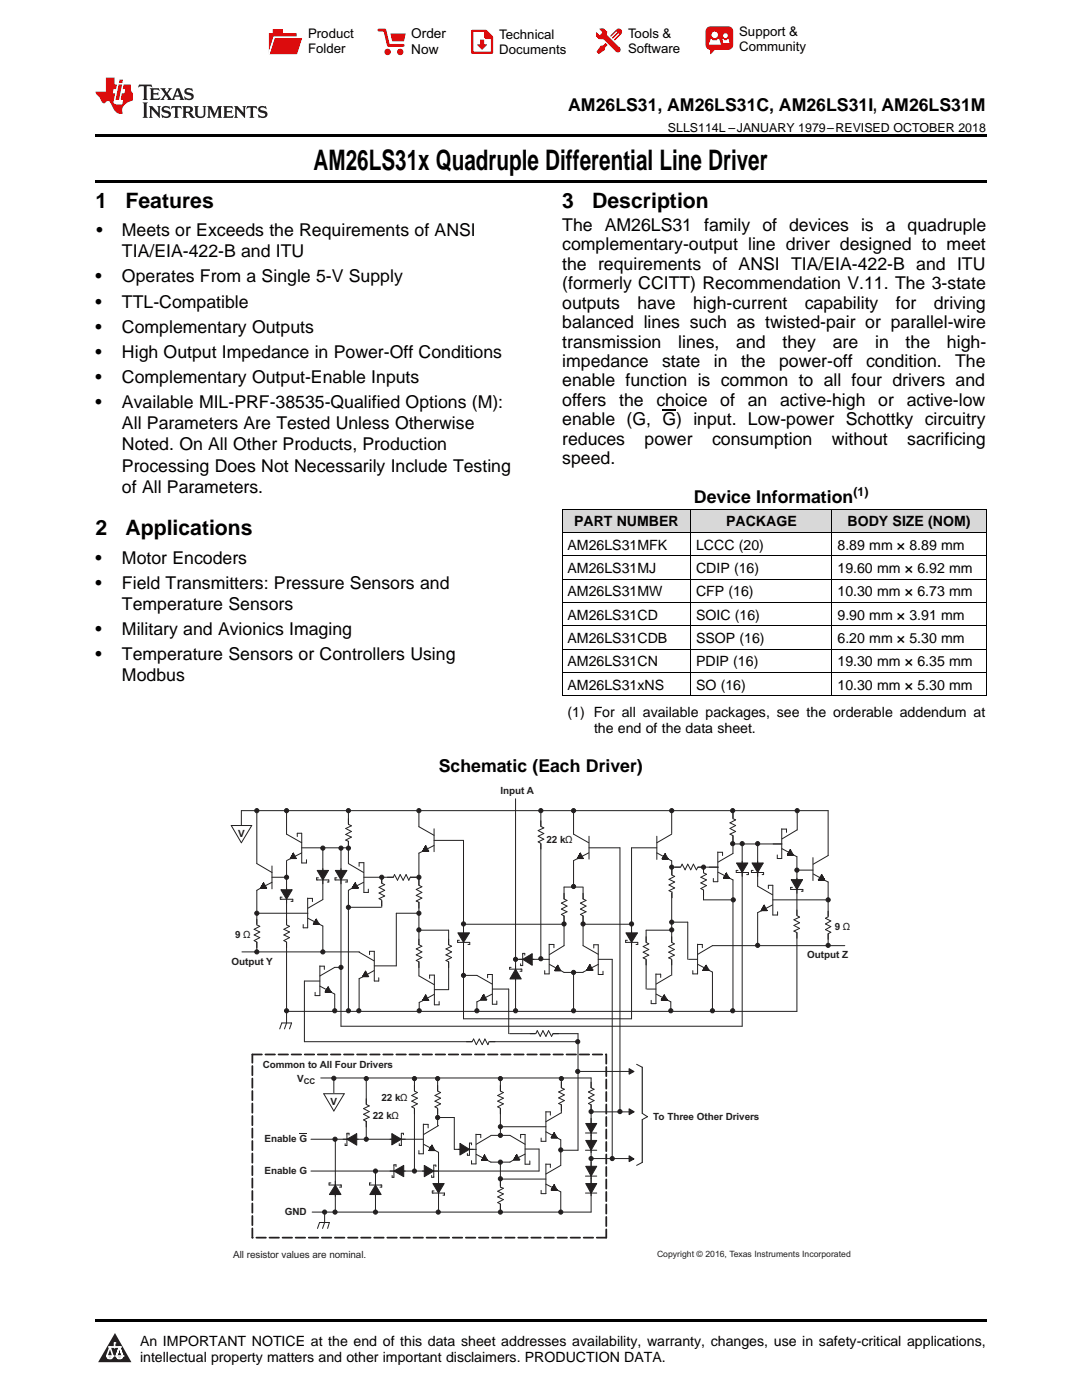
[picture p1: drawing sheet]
<svg xmlns="http://www.w3.org/2000/svg" width="216mm" height="279mm" viewBox="0 0 216 279" stroke-linecap="round" stroke-linejoin="round" font-family="sans-serif">
<g fill="#d8d8d8">
<path d="M112.2 101.6h25.6v4.7h-25.6z"/>
<path d="M137.8 101.6h28.3v4.7h-28.3z"/>
<path d="M166.1 101.6h30.7v4.7h-30.7z"/>
</g>
<path d="M22.9 266l3.3 5.9h-6.6z" fill="#231f20"/>
<path d="M21.3 270.6h1.2l-.3 .5h-.3a.53 .53 0 0 1-.6-.5z" fill-rule="evenodd" fill="#fff"/>
<path d="M21.3 270.6h1.2l-.3 .5h-.3a.53 .53 0 0 1-.6-.5z" fill="none" stroke="#231f20" stroke-width=".33"/>
<path d="M21.3 270.6l1.2 .1-.3 .4h-.5z" fill="none" stroke="#fff" stroke-width=".33"/>
<path d="M22.9 268.9h.1" fill="none" stroke="#fff" stroke-width=".33"/>
<path d="M22.9 268v.9z" fill="#fff"/>
<path d="M22.9 268v.9z" fill="none" stroke="#fff" stroke-width=".33"/>
<circle cx="22.9" cy="268" r=".16" fill="#fff"/>
<path d="M21.8 268.8h.1" fill="none" stroke="#fff" stroke-width=".33"/>
<path d="M21.8 268.8h2.2z" fill="#fff"/>
<path d="M21.8 268.8h2.2z" fill="none" stroke="#fff" stroke-width=".33"/>
<circle cx="24" cy="268.8" r=".16" fill="#fff"/>
<path d="M23.2 270.6h.1" fill="none" stroke="#fff" stroke-width=".33"/>
<path d="M23.8 268.8l-.6 1.8z" fill="#fff"/>
<path d="M23.8 268.8l-.6 1.8z" fill="none" stroke="#fff" stroke-width=".33"/>
<path d="M23.8 268.8l.7 1.8z" fill="#fff"/>
<path d="M23.8 268.8l.7 1.8z" fill="none" stroke="#fff" stroke-width=".33"/>
<path d="M24.4 270.6h.1" fill="none" stroke="#fff" stroke-width=".33"/>
<circle cx="21.3" cy="270.6" r=".16" fill="#fff"/>
<path d="M22 268.8l-.7 1.8z" fill="#fff"/>
<path d="M22 268.8l-.7 1.8z" fill="none" stroke="#fff" stroke-width=".33"/>
<path d="M22 268.8l.5 1.8z" fill="#fff"/>
<path d="M22 268.8l.5 1.8z" fill="none" stroke="#fff" stroke-width=".33"/>
<circle cx="22.5" cy="270.6" r=".16" fill="#fff"/>
<path d="M23.3 270.6h1.2a.63 .63 0 0 1-.6 .5 .63 .63 0 0 1-.6-.5z" fill-rule="evenodd" fill="#fff"/>
<path d="M23.3 270.6h1.2a.63 .63 0 0 1-.6 .5 .63 .63 0 0 1-.6-.5z" fill="none" stroke="#231f20" stroke-width=".33"/>
<path d="M23.3 270.6h1.2l-.4 .5h-.5z" fill="none" stroke="#fff" stroke-width=".33"/>
<path d="M23.2 270.6h.1" fill="none" stroke="#fff" stroke-width=".33"/>
<circle cx="24.5" cy="270.6" r=".16" fill="#fff"/>
<path d="M19 263.2h177.8v.5h-177.8z" fill="#000"/>
<path d="M51.2 172.3l3.1 1.8M54.3 176.1l-3.1 1.6M54.3 175.1h2.9M54.3 172.8v4.6M89.5 185.6v11.9" fill="none" stroke="#231f20" stroke-width=".2"/>
<path d="M52.6 176.2l-.6 1h1.2h-1.2l.6-1 .6 1h-1.2z" fill-rule="evenodd" fill="#231f20"/>
<path d="M52.6 176.2l-.6 1h1.2h-1.2l.6-1 .6 1h-1.2zM69.5 172.3l3 1.8M72.5 176.1l-3 1.6M72.6 175.1h11M72.6 172.2v5.9" fill="none" stroke="#231f20" stroke-width=".2"/>
<path d="M70.9 176.2l-.6 1h1.2h-1.2l.6-1 .6 1h-1.2z" fill-rule="evenodd" fill="#231f20"/>
<path d="M51.2 161.8v10.5M57.2 166.5l3 1.7M60.2 170.2l-3 1.6M60.2 169.2h9.3M60.2 166.3v5.9M70.9 176.2l-.6 1h1.2h-1.2l.6-1 .6 1h-1.2zM72.6 172.2h-.9v.7M73.5 177.4v.7h-.9" fill="none" stroke="#231f20" stroke-width=".2"/>
<path d="M58.5 170.3l-.5 1h1.1h-1.1l.5-1 .6 1h-1.1z" fill-rule="evenodd" fill="#231f20"/>
<path d="M57.2 171.9v32.3M58.5 170.3l-.5 1h1.1h-1.1l.5-1 .6 1h-1.1zM60.2 166.3h-.9v.6M61.2 171.6v.6h-1" fill="none" stroke="#231f20" stroke-width=".2"/>
<circle cx="57.2" cy="175.1" r=".42" fill="#231f20"/>
<g fill="none" stroke="#231f20" stroke-width=".2">
<path d="M56.3 179.1h-.4v.4h2.5v.4h-.3M57.2 177.2v3"/>
<circle cx="57.2" cy="175.1" r=".42"/>
</g>
<path d="M56.1 177.6h2.2l-1.1 1.9z" fill="#231f20"/>
<path d="M51.2 177.7v12.2M56.1 177.6h2.2l-1.1 1.9zM64.4 179.5l-2.9 1.7M51.2 182.3h10.3" fill="none" stroke="#231f20" stroke-width=".2"/>
<path d="M63.1 183.4l-.6 1.1h1.2h-1.2l.6-1.1 .6 1.1h-1.2z" fill-rule="evenodd" fill="#231f20"/>
<path d="M61.4 179.3h.9v.6M61.4 179.2v6h-.9v-.7M64.4 169.3v10.2M61.5 183.3l2.9 1.5M63.1 183.4l-.6 1.1h1.2h-1.2l.6-1.1 .6 1.1h-1.2z" fill="none" stroke="#231f20" stroke-width=".2"/>
<circle cx="64.4" cy="169.3" r=".42" fill="#231f20"/>
<g fill="none" stroke="#231f20" stroke-width=".2">
<path d="M63.5 175.2h-.3v.4h2.4v.4h-.3M64.4 173.4v3"/>
<circle cx="64.4" cy="169.3" r=".42"/>
</g>
<path d="M63.3 173.7h2.2l-1.1 1.9z" fill="#231f20"/>
<path d="M63.3 173.7h2.2l-1.1 1.9zM68 169.2v35.6" fill="none" stroke="#231f20" stroke-width=".2"/>
<circle cx="68" cy="169.3" r=".42" fill="#231f20"/>
<g fill="none" stroke="#231f20" stroke-width=".2">
<path d="M67.2 175.2h-.3v.4h2.4v.4h-.4M68 173.4v3"/>
<circle cx="68" cy="169.3" r=".42"/>
</g>
<path d="M66.9 173.7h2.3l-1.2 1.9z" fill="#231f20"/>
<path d="M66.9 173.7h2.3l-1.2 1.9z" fill="none" stroke="#231f20" stroke-width=".2"/>
<circle cx="51.2" cy="182.3" r=".42" fill="#231f20"/>
<g fill="none" stroke="#231f20" stroke-width=".2">
<path d="M48.3 190h23.4"/>
<circle cx="51.2" cy="182.3" r=".42"/>
</g>
<circle cx="51.2" cy="190" r=".42" fill="#231f20"/>
<g fill="none" stroke="#231f20" stroke-width=".2">
<path d="M64.4 184.8v5.2"/>
<circle cx="51.2" cy="190" r=".42"/>
</g>
<circle cx="64.4" cy="190" r=".42" fill="#231f20"/>
<g fill="none" stroke="#231f20" stroke-width=".2">
<path d="M48.2 161.8h117M69.5 161.8v10.5"/>
<circle cx="64.4" cy="190" r=".42"/>
</g>
<path d="M69 164.5h1.1v3.4h-1.1z" fill-rule="evenodd" fill="#fff"/>
<path d="M69.5 163.4v1.1l.6 .3-1.1 .5 1.1 .6-1.1 .6 1.1 .6-1.1 .6 .5 .2v1.2" fill="none" stroke="#231f20" stroke-width=".2"/>
<path d="M56.6 184.6h1.2v3.4h-1.2z" fill-rule="evenodd" fill="#fff"/>
<path d="M57.2 183.4v1.2l.6 .3-1.2 .6 1.2 .5-1.2 .6 1.2 .5-1.2 .6 .6 .3v1.1" fill="none" stroke="#231f20" stroke-width=".2"/>
<path d="M50.7 184.6h1.1v3.4h-1.1z" fill-rule="evenodd" fill="#fff"/>
<path d="M51.2 183.4v1.2l.6 .3-1.1 .6 1.1 .5-1.1 .6 1.1 .5-1.1 .6 .5 .3v1.1" fill="none" stroke="#231f20" stroke-width=".2"/>
<circle cx="69.5" cy="161.8" r=".42" fill="#231f20"/>
<g fill="none" stroke="#231f20" stroke-width=".2">
<path d="M57.2 161.8v4.7"/>
<circle cx="69.5" cy="161.8" r=".42"/>
</g>
<circle cx="57.2" cy="161.8" r=".42" fill="#231f20"/>
<circle cx="57.2" cy="161.8" r=".42" fill="none" stroke="#231f20" stroke-width=".2"/>
<circle cx="51.2" cy="161.8" r=".42" fill="#231f20"/>
<g fill="none" stroke="#231f20" stroke-width=".2">
<path d="M69.5 177.7v24.1M76.2 175.1v6M69.5 181.1h6.5"/>
<circle cx="51.2" cy="161.8" r=".42"/>
</g>
<path d="M75.6 176.2h1.2v3.4h-1.2z" fill-rule="evenodd" fill="#fff"/>
<path d="M76.2 175.1v1.2l.6 .3-1.2 .5 1.2 .6-1.2 .5 1.2 .6-1.2 .5 .6 .3v1.2" fill="none" stroke="#231f20" stroke-width=".2"/>
<circle cx="76.2" cy="175.1" r=".42" fill="#231f20"/>
<g fill="none" stroke="#231f20" stroke-width=".2">
<path d="M83.6 165l3 1.7M86.6 168.7l-3 1.6M86.6 167.7h5.9M86.6 165.4v4.6"/>
<circle cx="76.2" cy="175.1" r=".42"/>
</g>
<path d="M85 168.8l-.6 1.1h1.1h-1.1l.6-1.1 .5 1.1h-1.1z" fill-rule="evenodd" fill="#231f20"/>
<path d="M85 168.8l-.6 1.1h1.1h-1.1l.6-1.1 .5 1.1h-1.1z" fill="none" stroke="#231f20" stroke-width=".2"/>
<circle cx="69.5" cy="169.3" r=".42" fill="#231f20"/>
<circle cx="69.5" cy="169.3" r=".42" fill="none" stroke="#231f20" stroke-width=".2"/>
<path d="M78.5 174.5h3.4v1.2h-3.4z" fill-rule="evenodd" fill="#fff"/>
<path d="M77.3 175.1h1.2l.2-.6 .6 1.2 .5-1.2 .6 1.2 .6-1.2 .6 1.2 .3-.6h1.1" fill="none" stroke="#231f20" stroke-width=".2"/>
<circle cx="69.5" cy="181.1" r=".42" fill="#231f20"/>
<g fill="none" stroke="#231f20" stroke-width=".2">
<path d="M83.6 170.3v24.5"/>
<circle cx="69.5" cy="181.1" r=".42"/>
</g>
<circle cx="83.6" cy="175.1" r=".42" fill="#231f20"/>
<g fill="none" stroke="#231f20" stroke-width=".2">
<path d="M83.6 161.9v3.1"/>
<circle cx="83.6" cy="175.1" r=".42"/>
</g>
<circle cx="83.6" cy="161.8" r=".42" fill="#231f20"/>
<circle cx="83.6" cy="161.8" r=".42" fill="none" stroke="#231f20" stroke-width=".2"/>
<path d="M83.1 176.7h1.1v3.4h-1.1z" fill-rule="evenodd" fill="#fff"/>
<path d="M83.6 175.6v1.1l.6 .3-1.1 .5 1.1 .6-1.1 .6 1.1 .5-1.1 .6 .5 .3v1.1M71.7 190l2.9 1.8M74.6 193.7l-2.9 1.6M74.7 192.8h4.4M74.7 189.9v5.9" fill="none" stroke="#231f20" stroke-width=".2"/>
<path d="M73 193.8l-.6 1.1h1.2h-1.2l.6-1.1 .6 1.1h-1.2z" fill-rule="evenodd" fill="#231f20"/>
<path d="M73 193.8l-.6 1.1h1.2h-1.2l.6-1.1 .6 1.1h-1.2zM74.7 189.9h-1v.6M75.6 195.1v.7h-.9M83.6 182.3h-4.5v10.5" fill="none" stroke="#231f20" stroke-width=".2"/>
<circle cx="83.6" cy="182.3" r=".42" fill="#231f20"/>
<g fill="none" stroke="#231f20" stroke-width=".2">
<path d="M60.7 195.8h3.1M66.8 193.1l-3 1.7M71.7 195.3v6.5"/>
<circle cx="83.6" cy="182.3" r=".42"/>
</g>
<path d="M65.5 197l-.6 1h1.2h-1.2l.6-1 .6 1h-1.2z" fill-rule="evenodd" fill="#231f20"/>
<path d="M63.8 196.8l3 1.6M63.8 192.8h.9v.7M63.8 192.8v5.9h-.9v-.7M65.5 197l-.6 1h1.2h-1.2l.6-1 .6 1h-1.2zM66.8 193.1h1.2" fill="none" stroke="#231f20" stroke-width=".2"/>
<circle cx="68" cy="193.1" r=".42" fill="#231f20"/>
<g fill="none" stroke="#231f20" stroke-width=".2">
<path d="M66.8 198.4v3.3M57.2 201.8h101.8"/>
<circle cx="68" cy="193.1" r=".42"/>
</g>
<circle cx="66.8" cy="201.7" r=".42" fill="#231f20"/>
<g fill="none" stroke="#231f20" stroke-width=".2">
<path d="M60.7 195.8v12.1"/>
<circle cx="66.8" cy="201.7" r=".42"/>
</g>
<circle cx="57.2" cy="201.7" r=".42" fill="#231f20"/>
<circle cx="57.2" cy="201.7" r=".42" fill="none" stroke="#231f20" stroke-width=".2"/>
<circle cx="69.5" cy="201.7" r=".42" fill="#231f20"/>
<circle cx="69.5" cy="201.7" r=".42" fill="none" stroke="#231f20" stroke-width=".2"/>
<circle cx="71.6" cy="201.7" r=".42" fill="#231f20"/>
<g fill="none" stroke="#231f20" stroke-width=".2">
<path d="M83.6 194.8l3 1.7M86.6 198.5l-3 1.6M86.7 197.5h2.8M86.7 194.6v5.9"/>
<circle cx="71.6" cy="201.7" r=".42"/>
</g>
<path d="M85 198.6l-.6 1h1.1h-1.1l.6-1 .5 1h-1.1z" fill-rule="evenodd" fill="#231f20"/>
<path d="M85 198.6l-.6 1h1.1h-1.1l.6-1 .5 1h-1.1zM86.7 194.6h-1v.7M87.6 199.9v.6h-.9M83.6 200.1v1.7" fill="none" stroke="#231f20" stroke-width=".2"/>
<circle cx="83.6" cy="201.7" r=".42" fill="#231f20"/>
<circle cx="83.6" cy="201.7" r=".42" fill="none" stroke="#231f20" stroke-width=".2"/>
<path d="M83.1 188.5h1.1v3.4h-1.1z" fill-rule="evenodd" fill="#fff"/>
<path d="M83.6 187.4v1.1l.6 .3-1.1 .6 1.1 .6-1.1 .6 1.1 .5-1.1 .6 .5 .2v1.2" fill="none" stroke="#231f20" stroke-width=".2"/>
<path d="M89 188.5h1.1v3.4h-1.1z" fill-rule="evenodd" fill="#fff"/>
<path d="M83.6 185.6h5.9M89.5 187.4v1.1l.6 .3-1.1 .6 1.1 .6-1.1 .6 1.1 .5-1.1 .6 .5 .2v1.2" fill="none" stroke="#231f20" stroke-width=".2"/>
<circle cx="83.6" cy="185.6" r=".42" fill="#231f20"/>
<g fill="none" stroke="#231f20" stroke-width=".2">
<path d="M92.5 167.7v35.6M91.7 187.7h-.4v.4h2.4v.4h-.3"/>
<circle cx="83.6" cy="185.6" r=".42"/>
</g>
<path d="M91.4 186.2h2.3l-1.2 1.9z" fill="#231f20"/>
<path d="M91.4 186.2h2.3l-1.2 1.9zM95.2 194.7l3 1.7M98.2 198.4l-3 1.5M98.2 197.4h3.3M98.2 194.5v5.9" fill="none" stroke="#231f20" stroke-width=".2"/>
<path d="M96.5 198.5l-.6 1h1.2h-1.2l.6-1 .6 1h-1.2z" fill-rule="evenodd" fill="#231f20"/>
<path d="M92.5 194.7h2.7M95.2 199.9v1.9M96.5 198.5l-.6 1h1.2h-1.2l.6-1 .6 1h-1.2zM98.2 194.5h-.9v.6M99.1 199.8v.6h-.9" fill="none" stroke="#231f20" stroke-width=".2"/>
<circle cx="102.9" cy="201.7" r=".42" fill="#231f20"/>
<g fill="none" stroke="#231f20" stroke-width=".2">
<path d="M101.5 197.4v8.9"/>
<circle cx="102.9" cy="201.7" r=".42"/>
</g>
<circle cx="92.5" cy="194.7" r=".42" fill="#231f20"/>
<g fill="none" stroke="#231f20" stroke-width=".2">
<path d="M68 204.8h80.1M92.5 203.3h33.5M101.7 206.3h13.6"/>
<circle cx="92.5" cy="194.7" r=".42"/>
</g>
<path d="M106.9 205.8h3.5v1.1h-3.5z" fill-rule="evenodd" fill="#fff"/>
<path d="M102.9 159.4v42.4M102 193.1h-.3v.3h2.4v.4h-.3M105.8 206.3h1.1l.3-.6 .6 1.1 .5-1.1 .6 1.1 .6-1.1 .6 1.1 .3-.5h1.1" fill="none" stroke="#231f20" stroke-width=".2"/>
<path d="M102.9 193.4l1.1 2h-2.3z" fill="#231f20"/>
<path d="M102.9 193.4l1.1 2h-2.3z" fill="none" stroke="#231f20" stroke-width=".2"/>
<circle cx="95.2" cy="201.7" r=".42" fill="#231f20"/>
<g fill="none" stroke="#231f20" stroke-width=".2">
<path d="M102.9 191.5h6.7M112.5 188.7l-2.9 1.8"/>
<circle cx="95.2" cy="201.7" r=".42"/>
</g>
<path d="M111.3 192.6l-.6 1.1h1.2h-1.2l.6-1.1 .6 1.1h-1.2z" fill-rule="evenodd" fill="#231f20"/>
<path d="M109.6 188.5h.9v.6M109.6 188.4v6h-.9v-.7M109.6 192.5l2.9 1.6M111.3 192.6l-.6 1.1h1.2h-1.2l.6-1.1 .6 1.1h-1.2z" fill="none" stroke="#231f20" stroke-width=".2"/>
<circle cx="102.9" cy="191.5" r=".42" fill="#231f20"/>
<g fill="none" stroke="#231f20" stroke-width=".2">
<path d="M103.5 191.5h3.1M104.7 190.6v-.3h-.4v2.4h-.4v-.4"/>
<circle cx="102.9" cy="191.5" r=".42"/>
</g>
<path d="M104.3 191.5l1.9-1.2v2.3z" fill="#231f20"/>
<path d="M107.9 161.8v29.7M104.3 191.5l1.9-1.2v2.3z" fill="none" stroke="#231f20" stroke-width=".2"/>
<circle cx="107.9" cy="191.3" r=".42" fill="#231f20"/>
<circle cx="107.9" cy="191.3" r=".42" fill="none" stroke="#231f20" stroke-width=".2"/>
<circle cx="107.9" cy="161.8" r=".42" fill="#231f20"/>
<circle cx="107.9" cy="161.8" r=".42" fill="none" stroke="#231f20" stroke-width=".2"/>
<path d="M107.4 164.9h1.1v3.4h-1.1z" fill-rule="evenodd" fill="#fff"/>
<path d="M107.9 163.8v1.1l.6 .3-1.1 .6 1.1 .6-1.1 .5 1.1 .6-1.1 .5 .5 .3v1.1M154.3 168.4h1.7M159 165.6l-3 1.8" fill="none" stroke="#231f20" stroke-width=".2"/>
<path d="M157.7 169.6l-.6 1h1.2h-1.2l.6-1 .6 1h-1.2z" fill-rule="evenodd" fill="#231f20"/>
<path d="M156 165.5h.9v.6M156 165.4v5.9h-.9v-.7M156 169.4l3 1.6M157.7 169.6l-.6 1h1.2h-1.2l.6-1 .6 1h-1.2zM116.3 188.7l3.1 1.7M119.4 192.5l-3.1 1.5M119.4 191.5h2.8M119.4 188.5v6" fill="none" stroke="#231f20" stroke-width=".2"/>
<path d="M117.7 192.5l-.6 1.1h1.2h-1.2l.6-1.1 .6 1.1h-1.2z" fill-rule="evenodd" fill="#231f20"/>
<path d="M112.5 177v11.7M116.3 177.1v11.6M112.5 194.1h3.8M114.4 194.1v7.7M117.7 192.5l-.6 1.1h1.2h-1.2l.6-1.1 .6 1.1h-1.2zM119.4 188.5h-.9v.7M120.3 193.8v.7h-.9" fill="none" stroke="#231f20" stroke-width=".2"/>
<circle cx="114.4" cy="201.7" r=".42" fill="#231f20"/>
<circle cx="114.4" cy="201.7" r=".42" fill="none" stroke="#231f20" stroke-width=".2"/>
<circle cx="114.4" cy="194.1" r=".42" fill="#231f20"/>
<g fill="none" stroke="#231f20" stroke-width=".2">
<path d="M122.2 191.5v39.7"/>
<circle cx="114.4" cy="194.1" r=".42"/>
</g>
<path d="M112 179.4h1.1v3.4h-1.1z" fill-rule="evenodd" fill="#fff"/>
<path d="M112.5 178.3v1.1l.6 .3-1.1 .5 1.1 .6-1.1 .6 1.1 .6-1.1 .5 .5 .3v1.1" fill="none" stroke="#231f20" stroke-width=".2"/>
<path d="M115.8 179.4h1.1v3.4h-1.1z" fill-rule="evenodd" fill="#fff"/>
<path d="M116.3 178.3v1.1l.6 .3-1.1 .5 1.1 .6-1.1 .6 1.1 .6-1.1 .5 .5 .3v1.1M92.5 184.5h20" fill="none" stroke="#231f20" stroke-width=".2"/>
<circle cx="92.5" cy="184.4" r=".42" fill="#231f20"/>
<g fill="none" stroke="#231f20" stroke-width=".2">
<path d="M116.3 184.5h9.7"/>
<circle cx="92.5" cy="184.4" r=".42"/>
</g>
<circle cx="112.5" cy="184.4" r=".42" fill="#231f20"/>
<circle cx="112.5" cy="184.4" r=".42" fill="none" stroke="#231f20" stroke-width=".2"/>
<circle cx="116.3" cy="184.4" r=".42" fill="#231f20"/>
<g fill="none" stroke="#231f20" stroke-width=".2">
<path d="M112.5 177h3.8M114.4 171.8v5.2"/>
<circle cx="116.3" cy="184.4" r=".42"/>
</g>
<circle cx="114.4" cy="176.9" r=".42" fill="#231f20"/>
<g fill="none" stroke="#231f20" stroke-width=".2">
<path d="M114.4 166.5l3.1 1.7M117.5 170.2l-3.1 1.6M117.5 169.2h6.2M117.5 166.9v4.6"/>
<circle cx="114.4" cy="176.9" r=".42"/>
</g>
<path d="M115.8 170.3l-.6 1h1.2h-1.2l.6-1 .6 1h-1.2z" fill-rule="evenodd" fill="#231f20"/>
<path d="M114.4 161.8v4.7M115.8 170.3l-.6 1h1.2h-1.2l.6-1 .6 1h-1.2z" fill="none" stroke="#231f20" stroke-width=".2"/>
<circle cx="114.4" cy="161.8" r=".42" fill="#231f20"/>
<g fill="none" stroke="#231f20" stroke-width=".2">
<path d="M123.7 169.2v52.2M126 169.2h5.1M131.1 166.9v4.6M134 166.5l-2.9 1.7"/>
<circle cx="114.4" cy="161.8" r=".42"/>
</g>
<path d="M132.7 170.4l-.6 1h1.2h-1.2l.6-1 .6 1h-1.2z" fill-rule="evenodd" fill="#231f20"/>
<path d="M126 169.2v34.1M131.1 170.2l2.9 1.6M132.7 170.4l-.6 1h1.2h-1.2l.6-1 .6 1h-1.2zM125.2 187.7h-.4v.4h2.5v.4h-.4" fill="none" stroke="#231f20" stroke-width=".2"/>
<path d="M124.9 186.2h2.3l-1.2 1.9z" fill="#231f20"/>
<path d="M124.9 186.2h2.3l-1.2 1.9z" fill="none" stroke="#231f20" stroke-width=".2"/>
<circle cx="126" cy="184.4" r=".42" fill="#231f20"/>
<g fill="none" stroke="#231f20" stroke-width=".2">
<path d="M134 171.8v22.9M134.1 173.1h9.2"/>
<circle cx="126" cy="184.4" r=".42"/>
</g>
<circle cx="134" cy="173.1" r=".42" fill="#231f20"/>
<circle cx="134" cy="173.1" r=".42" fill="none" stroke="#231f20" stroke-width=".2"/>
<path d="M135.8 172.5h3.5v1.2h-3.5z" fill-rule="evenodd" fill="#fff"/>
<path d="M134.7 173.1h1.1l.3-.6 .6 1.1 .5-1.1 .6 1.1 .6-1.1 .6 1.1 .3-.5h1.1" fill="none" stroke="#231f20" stroke-width=".2"/>
<path d="M133.5 174.6h1.2v3.4h-1.2z" fill-rule="evenodd" fill="#fff"/>
<path d="M134.1 173.5v1.2l.5 .2-1.1 .6 1.1 .5-1.1 .6 1.1 .6-1.1 .5 .6 .3v1.2M140.4 173.1v6.5" fill="none" stroke="#231f20" stroke-width=".2"/>
<path d="M139.8 174.2h1.2v3.4h-1.2z" fill-rule="evenodd" fill="#fff"/>
<path d="M140.4 173.1v1.1l.6 .3-1.2 .6 1.2 .5-1.2 .6 1.2 .5-1.2 .6 .6 .3v1.2" fill="none" stroke="#231f20" stroke-width=".2"/>
<circle cx="140.4" cy="173.1" r=".42" fill="#231f20"/>
<g fill="none" stroke="#231f20" stroke-width=".2">
<path d="M134 185.6h-5.1v11.8"/>
<circle cx="140.4" cy="173.1" r=".42"/>
</g>
<path d="M128.4 188h1.1v3.5h-1.1z" fill-rule="evenodd" fill="#fff"/>
<path d="M128.9 186.9v1.2l.6 .3-1.2 .5 1.2 .6-1.2 .5 1.2 .6-1.2 .6 .6 .3v1.1M129.1 197.4h1.8M133.9 194.7l-3 1.7" fill="none" stroke="#231f20" stroke-width=".2"/>
<path d="M132.5 198.6l-.5 1h1.2h-1.2l.5-1 .7 1h-1.2z" fill-rule="evenodd" fill="#231f20"/>
<path d="M130.9 194.4h.9v.7M130.9 194.4v5.9h-1v-.7M130.9 198.4l3 1.5M132.5 198.6l-.5 1h1.2h-1.2l.5-1 .7 1h-1.2zM137.4 191.5h1.8M142.2 188.7l-2.9 1.7" fill="none" stroke="#231f20" stroke-width=".2"/>
<path d="M140.9 192.6l-.6 1.1h1.2h-1.2l.6-1.1 .6 1.1h-1.2z" fill-rule="evenodd" fill="#231f20"/>
<path d="M139.2 188.5h.9v.6M139.2 188.4v6h-1v-.7M139.3 192.5l2.9 1.5M140.9 192.6l-.6 1.1h1.2h-1.2l.6-1.1 .6 1.1h-1.2z" fill="none" stroke="#231f20" stroke-width=".2"/>
<path d="M133.5 188h1.1v3.5h-1.1z" fill-rule="evenodd" fill="#fff"/>
<path d="M134 186.9v1.2l.6 .3-1.2 .5 1.2 .6-1.2 .5 1.2 .6-1.2 .6 .6 .3v1.1" fill="none" stroke="#231f20" stroke-width=".2"/>
<circle cx="134" cy="185.6" r=".42" fill="#231f20"/>
<g fill="none" stroke="#231f20" stroke-width=".2">
<path d="M133.9 199.9v1.9"/>
<circle cx="134" cy="185.6" r=".42"/>
</g>
<circle cx="133.9" cy="201.7" r=".42" fill="#231f20"/>
<g fill="none" stroke="#231f20" stroke-width=".2">
<path d="M134 184h3.2v7.5"/>
<circle cx="133.9" cy="201.7" r=".42"/>
</g>
<circle cx="134" cy="184" r=".42" fill="#231f20"/>
<g fill="none" stroke="#231f20" stroke-width=".2">
<path d="M141.5 173.1h1.7M146.3 170.3l-3 1.7"/>
<circle cx="134" cy="184" r=".42"/>
</g>
<path d="M144.9 174.2l-.5 1.1h1.1h-1.1l.5-1.1 .6 1.1h-1.1z" fill-rule="evenodd" fill="#231f20"/>
<path d="M134 161.7v4.7M143.2 170.1h1v.6M143.2 170v6h-.9v-.7M143.3 174.1l3 1.5M144.9 174.2l-.5 1.1h1.1h-1.1l.5-1.1 .6 1.1h-1.1z" fill="none" stroke="#231f20" stroke-width=".2"/>
<circle cx="134" cy="161.8" r=".42" fill="#231f20"/>
<g fill="none" stroke="#231f20" stroke-width=".2">
<path d="M146.3 161.8v8.5"/>
<circle cx="134" cy="161.8" r=".42"/>
</g>
<path d="M145.7 163.3h1.1v3.5h-1.1z" fill-rule="evenodd" fill="#fff"/>
<path d="M146.3 162.2v1.2l.5 .2-1.1 .6 1.1 .5-1.1 .6 1.1 .6-1.1 .6 .6 .3v1.1" fill="none" stroke="#231f20" stroke-width=".2"/>
<circle cx="146.2" cy="161.8" r=".42" fill="#231f20"/>
<g fill="none" stroke="#231f20" stroke-width=".2">
<path d="M146.3 175.6v26.2M142.2 194v7.8"/>
<circle cx="146.2" cy="161.8" r=".42"/>
</g>
<circle cx="142.2" cy="201.7" r=".42" fill="#231f20"/>
<circle cx="142.2" cy="201.7" r=".42" fill="none" stroke="#231f20" stroke-width=".2"/>
<circle cx="146.2" cy="201.7" r=".42" fill="#231f20"/>
<g fill="none" stroke="#231f20" stroke-width=".2">
<path d="M140.4 179.6h5.9"/>
<circle cx="146.2" cy="201.7" r=".42"/>
</g>
<circle cx="146.3" cy="179.6" r=".42" fill="#231f20"/>
<g fill="none" stroke="#231f20" stroke-width=".2">
<path d="M146.3 168.4h9.6"/>
<circle cx="146.3" cy="179.6" r=".42"/>
</g>
<circle cx="146.2" cy="168.4" r=".42" fill="#231f20"/>
<g fill="none" stroke="#231f20" stroke-width=".2">
<path d="M147.3 173.7h-.4v.4h2.4v.4h-.3M148.1 168.4v36.4M142.2 188.7h26.4"/>
<circle cx="146.2" cy="168.4" r=".42"/>
</g>
<path d="M147 172.2h2.2l-1.1 1.9z" fill="#231f20"/>
<path d="M147 172.2h2.2l-1.1 1.9z" fill="none" stroke="#231f20" stroke-width=".2"/>
<circle cx="148.1" cy="168.4" r=".42" fill="#231f20"/>
<g fill="none" stroke="#231f20" stroke-width=".2">
<path d="M150.3 173.7h-.4v.4h2.5v.4h-.3M151.2 168.4v8.5"/>
<circle cx="148.1" cy="168.4" r=".42"/>
</g>
<path d="M150.1 172.2h2.2l-1.1 1.9z" fill="#231f20"/>
<path d="M150.1 172.2h2.2l-1.1 1.9z" fill="none" stroke="#231f20" stroke-width=".2"/>
<circle cx="151.2" cy="168.4" r=".42" fill="#231f20"/>
<g fill="none" stroke="#231f20" stroke-width=".2">
<path d="M151.2 176.9l2.9 1.7M154.2 179.6h10.6M154.2 176.7v5.9M154.1 180.6l-2.9 1.5"/>
<circle cx="151.2" cy="168.4" r=".42"/>
</g>
<path d="M152.5 180.7l-.6 1h1.2h-1.2l.6-1 .6 1h-1.2z" fill-rule="evenodd" fill="#231f20"/>
<path d="M154.2 176.7h-.9v.6M151.2 182.1v6.6M152.5 180.7l-.6 1h1.2h-1.2l.6-1 .6 1h-1.2zM155.2 182v.6h-1" fill="none" stroke="#231f20" stroke-width=".2"/>
<circle cx="151.2" cy="188.7" r=".42" fill="#231f20"/>
<g fill="none" stroke="#231f20" stroke-width=".2">
<path d="M159.1 161.7v3.9"/>
<circle cx="151.2" cy="188.7" r=".42"/>
</g>
<circle cx="159.1" cy="161.8" r=".42" fill="#231f20"/>
<g fill="none" stroke="#231f20" stroke-width=".2">
<path d="M158.1 177.1h-.3v.4h2.4v.4h-.3M159 171v30.8"/>
<circle cx="159.1" cy="161.8" r=".42"/>
</g>
<path d="M157.9 175.6h2.2l-1.1 1.9z" fill="#231f20"/>
<path d="M157.9 175.6h2.2l-1.1 1.9z" fill="none" stroke="#231f20" stroke-width=".2"/>
<path d="M158.5 182.7h1.1v3.4h-1.1z" fill-rule="evenodd" fill="#fff"/>
<path d="M158.9 173.7h3.3M159 181.6v1.1l.5 .3-1.1 .6 1.1 .6-1.1 .5 1.1 .6-1.1 .5 .6 .3v1.1" fill="none" stroke="#231f20" stroke-width=".2"/>
<circle cx="159" cy="173.7" r=".42" fill="#231f20"/>
<g fill="none" stroke="#231f20" stroke-width=".2">
<path d="M60.7 207.9h54.2"/>
<circle cx="159" cy="173.7" r=".42"/>
</g>
<path d="M94.2 207.4h3.5v1.1h-3.5z" fill-rule="evenodd" fill="#fff"/>
<path d="M55.8 205.3l.4-1.1h2l-.4 1.1M57.2 204.2l-.4 1.1M64 215.1h53.9M73.1 215.7v11.7M93.1 207.9h1.1l.3-.5 .5 1.1 .6-1.1 .6 1.1 .6-1.1 .6 1.1 .2-.6h1.2" fill="none" stroke="#231f20" stroke-width=".2"/>
<path d="M50.4 210.4h70.6M121 247h-70.6" fill="none" stroke="#231f20" stroke-width=".36" stroke-dasharray="1.9 .7"/>
<path d="M121 210.4v36.6M50.4 247v-36.6" fill="none" stroke="#231f20" stroke-width=".36" stroke-dasharray="1.8 .7"/>
<path d="M72.5 220.4h1.2v3.4h-1.2z" fill-rule="evenodd" fill="#fff"/>
<path d="M73.1 219.3v1.1l.6 .3-1.2 .5 1.2 .6-1.2 .6 1.2 .6-1.2 .5 .6 .3v1.1" fill="none" stroke="#231f20" stroke-width=".2"/>
<circle cx="73.1" cy="215.3" r=".42" fill="#231f20"/>
<g fill="none" stroke="#231f20" stroke-width=".2">
<path d="M82.7 215.7v18"/>
<circle cx="73.1" cy="215.3" r=".42"/>
</g>
<path d="M82.2 217.7h1.1v3.5h-1.1z" fill-rule="evenodd" fill="#fff"/>
<path d="M82.7 216.6v1.1l.6 .3-1.1 .6 1.1 .6-1.1 .6 1.1 .5-1.1 .6 .5 .3v1.1" fill="none" stroke="#231f20" stroke-width=".2"/>
<circle cx="82.7" cy="215.3" r=".42" fill="#231f20"/>
<g fill="none" stroke="#231f20" stroke-width=".2">
<path d="M87.3 215.7v8.9"/>
<circle cx="82.7" cy="215.3" r=".42"/>
</g>
<path d="M86.8 217.7h1.1v3.5h-1.1z" fill-rule="evenodd" fill="#fff"/>
<path d="M87.3 216.6v1.1l.6 .3-1.1 .6 1.1 .6-1.1 .6 1.1 .5-1.1 .6 .5 .3v1.1" fill="none" stroke="#231f20" stroke-width=".2"/>
<circle cx="87.3" cy="215.3" r=".42" fill="#231f20"/>
<g fill="none" stroke="#231f20" stroke-width=".2">
<path d="M82.7 227.4h1.8M87.5 224.6l-3 1.8"/>
<circle cx="87.3" cy="215.3" r=".42"/>
</g>
<path d="M86.2 228.5l-.6 1.1h1.2h-1.2l.6-1.1 .6 1.1h-1.2z" fill-rule="evenodd" fill="#231f20"/>
<path d="M62 227.4h20.7M69.6 226.5v-.3h-.4v2.4h-.3v-.4M84.5 224.4h.9v.7M84.5 224.3v6h-.9v-.7M84.5 228.4l3 1.6M86.2 228.5l-.6 1.1h1.2h-1.2l.6-1.1 .6 1.1h-1.2z" fill="none" stroke="#231f20" stroke-width=".2"/>
<path d="M69.2 227.4l2-1.2v2.3z" fill="#231f20"/>
<path d="M69.2 227.4l2-1.2v2.3zM77.8 227.4h3.1M80.5 226.5v-.3h-.4v2.4h-.4v-.4" fill="none" stroke="#231f20" stroke-width=".2"/>
<path d="M78.2 226.2l1.9 1.2-1.9 1.1z" fill="#231f20"/>
<path d="M78.2 226.2l1.9 1.2-1.9 1.1z" fill="none" stroke="#231f20" stroke-width=".2"/>
<circle cx="73.1" cy="227.4" r=".42" fill="#231f20"/>
<g fill="none" stroke="#231f20" stroke-width=".2">
<path d="M66.9 227.4v14.1"/>
<circle cx="73.1" cy="227.4" r=".42"/>
</g>
<circle cx="66.9" cy="227.4" r=".42" fill="#231f20"/>
<g fill="none" stroke="#231f20" stroke-width=".2">
<path d="M62 233.7h45.6"/>
<circle cx="66.9" cy="227.4" r=".42"/>
</g>
<circle cx="82.7" cy="233.7" r=".42" fill="#231f20"/>
<g fill="none" stroke="#231f20" stroke-width=".2">
<path d="M84.3 233.7h3M87 232.8v-.3h-.4v2.5h-.5v-.4M87.5 230v11.5"/>
<circle cx="82.7" cy="233.7" r=".42"/>
</g>
<path d="M84.7 232.6l1.9 1.1-1.9 1.1z" fill="#231f20"/>
<path d="M77.8 233.7h3.1M79 232.8v-.3h-.4v2.5h-.4v-.4M84.7 232.6l1.9 1.1-1.9 1.1z" fill="none" stroke="#231f20" stroke-width=".2"/>
<path d="M78.6 233.7l2-1.1v2.2z" fill="#231f20"/>
<path d="M78.6 233.7l2-1.1v2.2zM90.6 229.4h4.4M97.9 226.6l-2.9 1.8" fill="none" stroke="#231f20" stroke-width=".2"/>
<path d="M96.7 230.5l-.6 1.1h1.2h-1.2l.6-1.1 .6 1.1h-1.2z" fill-rule="evenodd" fill="#231f20"/>
<path d="M95 226.4h.9v.7M95 226.3v6h-.9v-.7M95 230.4l2.9 1.5M96.7 230.5l-.6 1.1h1.2h-1.2l.6-1.1 .6 1.1h-1.2zM101.7 226.6l3.1 1.8M104.8 230.3l-3.1 1.6M104.8 229.3h2.8M104.8 226.4v5.9" fill="none" stroke="#231f20" stroke-width=".2"/>
<path d="M103.1 230.4l-.6 1.1h1.2h-1.2l.6-1.1 .6 1.1h-1.2z" fill-rule="evenodd" fill="#231f20"/>
<path d="M97.9 231.9h3.8M103.1 230.4l-.6 1.1h1.2h-1.2l.6-1.1 .6 1.1h-1.2zM104.8 226.4h-.9v.7M105.7 231.7v.6h-.9" fill="none" stroke="#231f20" stroke-width=".2"/>
<circle cx="99.8" cy="231.9" r=".42" fill="#231f20"/>
<g fill="none" stroke="#231f20" stroke-width=".2">
<path d="M97.9 226.6h3.8M99.8 232.3v9.6"/>
<circle cx="99.8" cy="231.9" r=".42"/>
</g>
<circle cx="99.8" cy="226.6" r=".42" fill="#231f20"/>
<g fill="none" stroke="#231f20" stroke-width=".2">
<path d="M99.8 215.3v10.8"/>
<circle cx="99.8" cy="226.6" r=".42"/>
</g>
<path d="M99.3 217.7h1.1v3.5h-1.1z" fill-rule="evenodd" fill="#fff"/>
<path d="M99.8 216.6v1.1l.6 .3-1.1 .6 1.1 .6-1.1 .6 1.1 .5-1.1 .6 .5 .3v1.1" fill="none" stroke="#231f20" stroke-width=".2"/>
<circle cx="99.8" cy="215.3" r=".42" fill="#231f20"/>
<g fill="none" stroke="#231f20" stroke-width=".2">
<path d="M87.3 223h3.3"/>
<circle cx="99.8" cy="215.3" r=".42"/>
</g>
<circle cx="87.3" cy="223" r=".42" fill="#231f20"/>
<g fill="none" stroke="#231f20" stroke-width=".2">
<path d="M90.6 223v6.4M91.4 229.4h3M94.1 228.5v-.4h-.4v2.5h-.4v-.4"/>
<circle cx="87.3" cy="223" r=".42"/>
</g>
<path d="M91.8 228.2l1.9 1.2-1.9 1.1z" fill="#231f20"/>
<path d="M91.8 228.2l1.9 1.2-1.9 1.1zM99.8 224.9h9.1M107.6 229.3v4.4M111.9 222.1l-3 1.8" fill="none" stroke="#231f20" stroke-width=".2"/>
<path d="M110.6 226.1l-.6 1h1.2h-1.2l.6-1 .6 1h-1.2z" fill-rule="evenodd" fill="#231f20"/>
<path d="M99.8 235.3h9.1M108.9 225.9l3 1.6M108.9 221.9h.9v.7M108.9 221.8v6h-.9v-.7M110.6 226.1l-.6 1h1.2h-1.2l.6-1 .6 1h-1.2zM111.9 232.6l-3 1.7" fill="none" stroke="#231f20" stroke-width=".2"/>
<path d="M110.6 236.4l-.6 1.1h1.2h-1.2l.6-1.1 .6 1.1h-1.2z" fill-rule="evenodd" fill="#231f20"/>
<path d="M108.9 236.3l3 1.6M108.9 232.3h.9v.7M108.9 232.3v5.9h-.9v-.6M110.6 236.4l-.6 1.1h1.2h-1.2l.6-1.1 .6 1.1h-1.2z" fill="none" stroke="#231f20" stroke-width=".2"/>
<circle cx="99.8" cy="235.3" r=".42" fill="#231f20"/>
<circle cx="99.8" cy="235.3" r=".42" fill="none" stroke="#231f20" stroke-width=".2"/>
<circle cx="99.8" cy="224.9" r=".42" fill="#231f20"/>
<g fill="none" stroke="#231f20" stroke-width=".2">
<path d="M112 215.7v6.4"/>
<circle cx="99.8" cy="224.9" r=".42"/>
</g>
<path d="M111.5 217.1h1.1v3.4h-1.1z" fill-rule="evenodd" fill="#fff"/>
<path d="M112 216v1.1l.6 .3-1.1 .5 1.1 .6-1.1 .6 1.1 .5-1.1 .6 .5 .3v1.2" fill="none" stroke="#231f20" stroke-width=".2"/>
<circle cx="112" cy="215.3" r=".42" fill="#231f20"/>
<g fill="none" stroke="#231f20" stroke-width=".2">
<path d="M115.3 206.3v23.3M111.9 227.5v5.1M111.9 237.9v4"/>
<circle cx="112" cy="215.3" r=".42"/>
</g>
<circle cx="115.3" cy="207.9" r=".42" fill="#231f20"/>
<g fill="none" stroke="#231f20" stroke-width=".2">
<path d="M111.9 229.6h3.4"/>
<circle cx="115.3" cy="207.9" r=".42"/>
</g>
<circle cx="111.9" cy="229.5" r=".42" fill="#231f20"/>
<g fill="none" stroke="#231f20" stroke-width=".2">
<path d="M117.9 215.1v26.8"/>
<circle cx="111.9" cy="229.5" r=".42"/>
</g>
<path d="M117.4 217.1h1.1v3.4h-1.1z" fill-rule="evenodd" fill="#fff"/>
<path d="M117.9 216v1.1l.6 .3-1.1 .5 1.1 .6-1.1 .6 1.1 .5-1.1 .6 .5 .3v1.2" fill="none" stroke="#231f20" stroke-width=".2"/>
<path d="M116.9 224.2h2.2l-1.2 1.9z" fill="#231f20"/>
<path d="M116.8 226.1h2.3M116.9 224.2h2.2l-1.2 1.9zM117.9 223.2v3.4" fill="none" stroke="#231f20" stroke-width=".2"/>
<path d="M116.9 227.6h2.2l-1.2 2z" fill="#231f20"/>
<path d="M116.8 229.6h2.3M116.9 227.6h2.2l-1.2 2zM117.9 226.6v3.4" fill="none" stroke="#231f20" stroke-width=".2"/>
<path d="M116.9 232.8h2.2l-1.2 1.9z" fill="#231f20"/>
<path d="M116.8 234.7h2.3M116.9 232.8h2.2l-1.2 1.9zM117.9 231.8v3.4" fill="none" stroke="#231f20" stroke-width=".2"/>
<path d="M116.9 236.2h2.2l-1.2 2z" fill="#231f20"/>
<path d="M116.8 238.1h2.3M116.9 236.2h2.2l-1.2 2zM117.9 235.2v3.4M117.9 221.9h8.6" fill="none" stroke="#231f20" stroke-width=".2"/>
<circle cx="117.9" cy="221.8" r=".42" fill="#231f20"/>
<g fill="none" stroke="#231f20" stroke-width=".2">
<path d="M118.1 231.2h7.8"/>
<circle cx="117.9" cy="221.8" r=".42"/>
</g>
<circle cx="117.9" cy="231.2" r=".42" fill="#231f20"/>
<g fill="none" stroke="#231f20" stroke-width=".2">
<path d="M86.6 237.7h-.3v.4h2.4v.4h-.3M87.5 235.8v3.1M62.3 241.9h55.6"/>
<circle cx="117.9" cy="231.2" r=".42"/>
</g>
<path d="M86.4 236.2h2.2l-1.1 1.9z" fill="#231f20"/>
<path d="M74.9 234.1v7.4M86.4 236.2h2.2l-1.1 1.9z" fill="none" stroke="#231f20" stroke-width=".2"/>
<circle cx="74.9" cy="233.7" r=".42" fill="#231f20"/>
<g fill="none" stroke="#231f20" stroke-width=".2">
<path d="M74 236.1h-.3v.4h2.5v.4h-.4M74.9 235.7v3.1"/>
<circle cx="74.9" cy="233.7" r=".42"/>
</g>
<path d="M74.9 236.5l1.2 1.9h-2.3z" fill="#231f20"/>
<path d="M66 236.1h-.3v.4h2.4v.4h-.4M66.9 235.7v3.1M74.9 236.5l1.2 1.9h-2.3z" fill="none" stroke="#231f20" stroke-width=".2"/>
<path d="M66.9 236.5l1.1 1.9h-2.3z" fill="#231f20"/>
<path d="M66.9 236.5l1.1 1.9h-2.3z" fill="none" stroke="#231f20" stroke-width=".2"/>
<circle cx="66.9" cy="241.9" r=".42" fill="#231f20"/>
<circle cx="66.9" cy="241.9" r=".42" fill="none" stroke="#231f20" stroke-width=".2"/>
<circle cx="74.9" cy="241.9" r=".42" fill="#231f20"/>
<circle cx="74.9" cy="241.9" r=".42" fill="none" stroke="#231f20" stroke-width=".2"/>
<circle cx="87.4" cy="241.9" r=".42" fill="#231f20"/>
<circle cx="87.4" cy="241.9" r=".42" fill="none" stroke="#231f20" stroke-width=".2"/>
<path d="M99.3 236.9h1.1v3.4h-1.1z" fill-rule="evenodd" fill="#fff"/>
<path d="M99.8 235.7v1.2l.6 .3-1.1 .5 1.1 .6-1.1 .6 1.1 .5-1.1 .6 .5 .3v1.1" fill="none" stroke="#231f20" stroke-width=".2"/>
<circle cx="99.8" cy="241.9" r=".42" fill="#231f20"/>
<circle cx="99.8" cy="241.9" r=".42" fill="none" stroke="#231f20" stroke-width=".2"/>
<circle cx="111.9" cy="241.9" r=".42" fill="#231f20"/>
<circle cx="111.9" cy="241.9" r=".42" fill="none" stroke="#231f20" stroke-width=".2"/>
<path d="M125.8 221.8h.2zM125.5 221.3v1.1l1-.5z" fill-rule="evenodd" fill="#231f20"/>
<path d="M125.5 221.3l1 .6-1 .5zM125.8 221.8h.2z" fill="none" stroke="#231f20" stroke-width=".24"/>
<path d="M125.8 231.3a.1 .1 0 0 1 .2 0 .1 .1 0 0 1-.2 0zM125.5 230.7v1.1l1-.5z" fill-rule="evenodd" fill="#231f20"/>
<g fill="none" stroke="#231f20" stroke-width=".24">
<path d="M125.5 230.7l1 .6-1 .5z"/>
<circle cx="125.9" cy="231.3" r=".06"/>
</g>
<path d="M115.8 213.8h10" fill="none" stroke="#231f20" stroke-width=".2"/>
<circle cx="115.3" cy="213.8" r=".42" fill="#231f20"/>
<circle cx="115.3" cy="213.8" r=".42" fill="none" stroke="#231f20" stroke-width=".2"/>
<path d="M125.8 213.8h.2zM125.5 213.3v1.1l1-.6z" fill-rule="evenodd" fill="#231f20"/>
<path d="M125.5 213.3l1 .5-1 .6zM125.8 213.8h.2z" fill="none" stroke="#231f20" stroke-width=".24"/>
<circle cx="123.7" cy="221.8" r=".42" fill="#231f20"/>
<circle cx="123.7" cy="221.8" r=".42" fill="none" stroke="#231f20" stroke-width=".2"/>
<circle cx="122.2" cy="231.2" r=".42" fill="#231f20"/>
<g fill="none" stroke="#231f20" stroke-width=".2">
<path d="M127 212.4l1.2 .6M128.2 222.2l1 .6-1 .6M128.2 232l-1.2 .6M64.8 242.2v1.8"/>
<circle cx="122.2" cy="231.2" r=".42"/>
</g>
<path d="M128.2 213v9.2M128.2 223.4v8.6" fill="none" stroke="#231f20" stroke-width=".24"/>
<circle cx="64.8" cy="241.9" r=".42" fill="#231f20"/>
<g fill="none" stroke="#231f20" stroke-width=".2">
<path d="M63.4 245.2l.4-1.2h1.9l-.3 1.2M64.8 244l-.4 1.2"/>
<circle cx="64.8" cy="241.9" r=".42"/>
</g>
<path d="M59.7 226.2h1.5z" fill-rule="evenodd" fill="#231f20"/>
<path d="M66.6 215.3v2.8" fill="none" stroke="#231f20" stroke-width=".2"/>
<circle cx="66.6" cy="215.2" r=".42" fill="#231f20"/>
<g fill="none" stroke="#231f20" stroke-width=".2">
<path d="M46.1 164.7h4.1l-2 3.5zM48.2 161.8v2.9M162.2 171.2v4.5M162.3 174.4l2.9 1.6M165.2 170.7l-2.9 1.8M64.6 218.3h4.1l-2.1 3.4z"/>
<circle cx="66.6" cy="215.2" r=".42"/>
</g>
<path d="M163.9 174.5l.6 1.1h-1.2h1.2l-.6-1.1 .6 1.1h-1.2z" fill-rule="evenodd" fill="#231f20"/>
<path d="M163.9 174.5l.6 1.1h-1.2h1.2l-.6-1.1 .6 1.1h-1.2zM165.2 161.8v8.9M165.2 176v12.7" fill="none" stroke="#231f20" stroke-width=".2"/>
<circle cx="165.2" cy="179.6" r=".42" fill="#231f20"/>
<circle cx="165.2" cy="179.6" r=".42" fill="none" stroke="#231f20" stroke-width=".2"/>
<circle cx="165.2" cy="188.7" r=".42" fill="#231f20"/>
<circle cx="165.2" cy="188.7" r=".42" fill="none" stroke="#231f20" stroke-width=".2"/>
<path d="M164.7 182.9h1.1v3.5h-1.1z" fill-rule="evenodd" fill="#fff"/>
<path d="M165.2 181.8v1.2l-.5 .3 1.1 .5-1.1 .6 1.1 .5-1.1 .6 1.1 .6-.6 .3v1.1" fill="none" stroke="#231f20" stroke-width=".2"/>
<g fill="none" stroke="#000" stroke-width=".2">
<path d="M112.2 115.6h84.6M112.2 110.9h84.6M112.2 106.2h84.6M112.2 101.6h84.6M112.2 101.6v37.3M137.8 101.6v37.3M166 101.6v37.3M196.8 101.6v37.3M112.2 138.8h84.6M112.2 134.2h84.6M112.2 129.5h84.6M112.2 124.9h84.6"/>
<path d="M112.2 120.2h84.6"/>
</g>
<path d="M19 35.9h177.8v.5h-177.8zM19 26.8h177.8v.6h-177.8z" fill="#000"/>
<path d="M27.7 16.9l-.1 .6 .6-.3h.5v.2v2.2l-.2 .4h1l-.2-.4v-2.2v-.2h.5l.6 .3-.2-.6zM29.9 17.6l.2 .4v1.6l-.2 .4h1.9l.1-.6a1.09 1.09 0 0 1-1.3 .1v-.6h.6l.4 .2v-.7l-.2 .2h-.8v-.6l.2-.1a1.01 1.01 0 0 1 1 .3l-.1-.6zM32 17.6l.9 1.2-1 1.2h.9l-.2-.3 .5-.7 .5 .7-.3 .3h1.7l-.2-.3 .1-.4h1l.1 .4-.2 .3h1l-.3-.4-.7-2h-.5l-1 2.2-.8-1.1 .9-1.1h-.9l.2 .2-.4 .7-.4-.7 .2-.2zM35.4 18l.4 1h-.8zM37 17.7a.66 .66 0 0 0-.2 .8 .66 .66 0 0 0 .6 .4l.7 .2 .1 .2a.8 .8 0 0 1-.7 .4 .8 .8 0 0 1-.7-.5l.1 .8 .2-.2a.94 .94 0 0 0 1.1 .1 .94 .94 0 0 0 .4-.9 1.48 1.48 0 0 0-1.3-.6v-.4a1.1 1.1 0 0 1 1.2 .2l-.2-.6-.2 .1-.5-.1zM28.5 20.4l.2 .4v2.3l-.2 .4h1l-.2-.4v-2.3l.2-.4zM29.7 21.2l.2 .4v1.5l-.2 .4h.8l-.3-.4 .1-1.3 1.6 1.8v-2l.2-.4h-.7l.2 .2v1.1l-1.2-1.3zM32.5 21.3a.66 .66 0 0 0-.2 .8 .66 .66 0 0 0 .6 .4l.6 .2 .2 .2a.8 .8 0 0 1-.8 .4 .8 .8 0 0 1-.7-.5l.2 .7 .2-.1a.94 .94 0 0 0 1 .1 .94 .94 0 0 0 .5-1 1.47 1.47 0 0 0-1.3-.6l-.1-.3a1.1 1.1 0 0 1 1.3 .2l-.2-.6-.2 .1-.5-.2zM34.3 21.2l-.2 .6a.64 .64 0 0 1 .8-.3v1.6l-.2 .4h1l-.3-.4 .1-1.6a.66 .66 0 0 1 .8 .3l-.2-.6zM36.3 21.2l.3 .4v1.5l-.3 .4h1l-.2-.2v-.7h.5l.1 .1a.8 .8 0 0 0 1.2 .7l-1-1a.62 .62 0 0 0 .6-.5 .62 .62 0 0 0-.6-.7zM37.1 21.5h.1a.48 .48 0 0 1 .6 0 .48 .48 0 0 1 .1 .6l-.2 .1-.6 .1zM38.7 21.2l.2 .2a2.29 2.29 0 0 0 .4 2 1.05 1.05 0 0 0 1.7-.7v-1.3l.2-.2h-.8l.2 .4v1.1a.61 .61 0 0 1-.6 .6 .61 .61 0 0 1-.6-.6v-1.1l.3-.4zM41.3 21.2l.3 .4v1.5l-.3 .4h.8l-.2-.4v-1.4l.8 1.9 .9-1.9v1.4l-.2 .4h.9l-.2-.4v-1.5l.2-.4h-.8l-.7 1.5-.6-1.5zM44.5 21.2l.2 .4v1.5l-.2 .4h1.9l.2-.6a1.1 1.1 0 0 1-1.4 .2v-.7h.6l.4 .2v-.6l-.2 .1-.8 .1v-.6l.2-.1a1.02 1.02 0 0 1 1.1 .2l-.2-.5zM46.7 21.2l.2 .4v1.5l-.2 .4h.8l-.3-.4 .1-1.3 1.6 1.8v-2l.2-.4h-.7l.2 .2v1.1l-1.2-1.3zM49.3 21.2l-.1 .6a.64 .64 0 0 1 .8-.3v1.6l-.3 .4h1l-.2-.4v-1.6a.66 .66 0 0 1 .8 .3l-.1-.6zM51.7 21.3a.66 .66 0 0 0-.2 .7 .66 .66 0 0 0 .7 .5l.6 .2 .1 .2a.8 .8 0 0 1-.7 .4 .8 .8 0 0 1-.7-.5l.1 .7 .2-.1a.94 .94 0 0 0 1.1 .1 .94 .94 0 0 0 .4-1 1.48 1.48 0 0 0-1.2-.6l-.1-.3a1.1 1.1 0 0 1 1.2 .2l-.2-.6-.1 .1-.6-.2z" fill="#231f20"/>
<path d="M21.1 15.5v2.8h-2v.4l.9 .9a.96 .96 0 0 0 1 1 .59 .59 0 0 1 .5-.4 .59 .59 0 0 1 .5 .3l.4 .8a1.61 1.61 0 0 0 2.1 1.3 1.63 1.63 0 0 1 1.1-2.2l.9-.3v-1.5a1.6 1.6 0 0 1-.4-1.7h-1.4l-.2 .9h.5l-.2 .8h-.5l-.2 1v.3h.5l-.2 .9h-.7a.74 .74 0 0 1-1-.6l.3-1.6h-.5l.2-.8h.5l.1-.9h-.4v-1.4zM23.7 16.9l-.7 3h.8l.6-3zM23.8 15.9l-.1 .7h.7l.2-.7z" fill="#ee1d23"/>
<g fill="#d60000">
<path d="M54.4 5.8h2v.8h2.8v4.2h-5.5v-4.2h.7z" fill-rule="evenodd"/>
<path d="M54.7 7.5h5.6l-1 3.3h-5.6z" fill-rule="evenodd"/>
</g>
<path d="M54.6 7.4h5.8l-.1 .1h-5.5l-1.1 3.3z" fill-rule="evenodd" fill="#fff"/>
<path d="M54.6 7.4h5.8l-.1 .1h-5.5l-1.1 3.3z" fill="none" stroke="#fff" stroke-width=".2"/>
<path d="M75.6 6h1.2l.7 3.1h3" fill="none" stroke="#d60000" stroke-width=".56"/>
<g fill="#d60000">
<path d="M77.9 6.7h3.1l-.4 1.5h-2.3z" fill-rule="evenodd"/>
<circle cx="77.3" cy="10.4" r=".64"/>
<circle cx="79.9" cy="10.4" r=".64"/>
</g>
<path d="M94.2 6.2h2.7l1.3 1.2v3.1h-4z" fill="none" stroke="#d60000" stroke-width=".44"/>
<g fill="#d60000">
<path d="M95.8 7.9h.8v1h.6l-1 1.1-1-1v-.1h.6z" fill-rule="evenodd"/>
<path d="M96.6 6.2h.3l1.3 1.2v.4h-1.3l-.3-.4z" fill-rule="evenodd"/>
<path d="M119.6 5.7h.9l.6 .6 .1 .7 2.5 2.5-.8 .8-2.3-2.3-1.1-.2-.6-.6v-.8l.7 .6 .5-.4v-.2l-.4-.5z" fill-rule="evenodd"/>
<path d="M119.9 9.1h.4l.5-.5 .4 .4-.5 .5v.4l-1.2 .9-.5-.5z" fill-rule="evenodd"/>
<path d="M123 5.9a.67 .67 0 0 1 .9 0 .67 .67 0 0 1 0 .9z" fill-rule="evenodd"/>
<path d="M123 5.9l.9 .9-1.2 1.2h-.2l.1-.2 .9-.9 .1-.2h-.3l-.9 1h-.2v-.2l.9-1 .1-.2h-.3l-.9 1h-.2v-.2z" fill-rule="evenodd"/>
<circle cx="123.3" cy="9.9" r=".54"/>
</g>
<path d="M121.1 6.3l-.1 .7" fill="none" stroke="#d60000" stroke-width=".2"/>
<g fill="#d60000">
<path d="M141.1 5.5l.6-.2h3.6a.95 .95 0 0 1 1 .9v2.8a.95 .95 0 0 1-1 .9h-3.6a.95 .95 0 0 1-.9-.9v-2.8z" fill-rule="evenodd"/>
<path d="M141.7 9.9h.9l-.7 .9h-.2z" fill-rule="evenodd"/>
</g>
<g fill="#fff">
<path d="M144.3 8.6h1.3z"/>
<path d="M141.8 7.8h.3l.1 .2h.8l.2-.2h.3l.4 1.1h-2.5z" fill-rule="evenodd"/>
<path d="M144.2 7.8h.2l.2 .2h.4l.2-.2h.2l.2 .8h-1.3z" fill-rule="evenodd"/>
<circle cx="142.6" cy="6.9" r=".65"/>
<circle cx="144.8" cy="7.1" r=".48"/>
</g>
<path d="M132.2 81.8h2.7" fill="none" stroke="#000" stroke-width=".25"/>
<text font-size="5.6" x="62.6" y="33.9">AM26LS31x Quadruple Differential Line Driver</text>
<g font-size="4.2">
<text x="19" y="41.4">1</text>
<text x="25" y="41.4">Features</text>
<text x="112.2" y="41.4">3</text>
<text x="118.2" y="41.4">Description</text>
<text x="19" y="106.8">2</text>
<text x="25" y="106.8">Applications</text>
</g>
<g font-size="3.5">
<text x="113.4" y="22.2">AM26LS31, AM26LS31C, AM26LS31I, AM26LS31M</text>
<text x="19.2" y="47.1">•</text>
<text x="24.3" y="47.1">Meets or Exceeds the Requirements of ANSI</text>
<text x="112.2" y="46.1">The AM26LS31 family of devices is a quadruple</text>
<text x="24.3" y="51.4">TIA/EIA-422-B and ITU</text>
<text x="112.2" y="50">complementary-output line driver designed to meet</text>
<text x="112.2" y="53.8">the requirements of ANSI TIA/EIA-422-B and ITU</text>
<text x="19" y="56.4">•</text>
<text x="24.3" y="56.4">Operates From a Single 5-V Supply</text>
<text x="112.2" y="57.7">(formerly CCITT) Recommendation V.11. The 3-state</text>
<text x="19" y="61.4">•</text>
<text x="24.3" y="61.4">TTL-Compatible</text>
<text x="112.2" y="61.6">outputs</text>
<text x="112.2" y="65.5">balanced lines such as twisted-pair or parallel-wire</text>
<text x="127.2" y="61.6">have</text>
<text x="138.3" y="61.6">high-current</text>
<text x="160.6" y="61.6">capability</text>
<text x="178.7" y="61.6">for</text>
<text x="186.3" y="61.6">driving</text>
<text x="19" y="66.4">•</text>
<text x="19" y="71.4">•</text>
<text x="24.3" y="66.4">Complementary Outputs</text>
<text x="24.3" y="71.4">High Output Impedance in Power-Off Conditions</text>
<text x="112.2" y="69.4">transmission</text>
<text x="135.3" y="69.4">lines,</text>
<text x="146.9" y="69.4">and</text>
<text x="156.1" y="69.4">they</text>
<text x="166.2" y="69.4">are</text>
<text x="174.6" y="69.4">in</text>
<text x="180.7" y="69.4">the</text>
<text x="189" y="69.4">high-</text>
<text x="19" y="76.4">•</text>
<text x="24.3" y="76.4">Complementary Output-Enable Inputs</text>
<text x="112.2" y="73.2">impedance</text>
<text x="112.2" y="77.1">enable function is common to all four drivers and</text>
<text x="132.1" y="73.2">state</text>
<text x="142.4" y="73.2">in</text>
<text x="147.9" y="73.2">the</text>
<text x="155.4" y="73.2">power-off</text>
<text x="172.8" y="73.2">condition.</text>
<text x="190.6" y="73.2">The</text>
<text x="19" y="81.4">•</text>
<text x="24.3" y="81.4">Available MIL-PRF-38535-Qualified Options (M):</text>
<text x="112.2" y="81">offers</text>
<text x="123.5" y="81">the</text>
<text x="131" y="81">choice</text>
<text x="143.7" y="81">of</text>
<text x="149.2" y="81">an</text>
<text x="155.7" y="81">active-high</text>
<text x="175.2" y="81">or</text>
<text x="180.9" y="81">active-low</text>
<text x="24.3" y="85.7">All Parameters Are Tested Unless Otherwise</text>
<text x="24.3" y="89.9">Noted. On All Other Products, Production</text>
<text x="112.2" y="84.9">enable (G, G) input. Low-power Schottky circuitry</text>
<text x="112.2" y="88.8">reduces</text>
<text x="128.6" y="88.8">power</text>
<text x="142.1" y="88.8">consumption</text>
<text x="166" y="88.8">without</text>
<text x="181" y="88.8">sacrificing</text>
<text x="24.3" y="94.1">Processing Does Not Necessarily Include Testing</text>
<text x="112.2" y="92.6">speed.</text>
<text x="24.3" y="98.4">of All Parameters.</text>
<text x="138.5" y="100.4">Device Information</text>
<text x="19" y="112.5">•</text>
<text x="24.3" y="112.5">Motor Encoders</text>
<text x="19" y="117.5">•</text>
<text x="24.3" y="117.5">Field Transmitters: Pressure Sensors and</text>
<text x="24.3" y="121.7">Temperature Sensors</text>
<text x="19" y="126.8">•</text>
<text x="19" y="131.8">•</text>
<text x="24.3" y="126.8">Military and Avionics Imaging</text>
<text x="24.3" y="131.8">Temperature Sensors or Controllers Using</text>
<text x="24.3" y="136">Modbus</text>
<text x="87.6" y="154.1">Schematic (Each Driver)</text>
</g>
<g font-size="2.8">
<text x="114.5" y="105">PART NUMBER</text>
<text x="144.9" y="105">PACKAGE</text>
<text x="169.1" y="105">BODY SIZE (NOM)</text>
<text x="113.2" y="109.7">AM26LS31MFK</text>
<text x="138.9" y="109.7">LCCC (20)</text>
<text x="167.1" y="109.7">8.89 mm × 8.89 mm</text>
<text x="113.2" y="114.3">AM26LS31MJ</text>
<text x="113.2" y="119">AM26LS31MW</text>
<text x="138.9" y="114.3">CDIP (16)</text>
<text x="138.9" y="119">CFP (16)</text>
<text x="167.1" y="114.3">19.60 mm × 6.92 mm</text>
<text x="167.1" y="119">10.30 mm × 6.73 mm</text>
<text x="113.2" y="123.6">AM26LS31CD</text>
<text x="138.9" y="123.6">SOIC (16)</text>
<text x="167.1" y="123.6">9.90 mm × 3.91 mm</text>
<text x="113.2" y="128.3">AM26LS31CDB</text>
<text x="138.9" y="128.3">SSOP (16)</text>
<text x="167.1" y="128.3">6.20 mm × 5.30 mm</text>
<text x="113.2" y="133">AM26LS31CN</text>
<text x="113.2" y="137.6">AM26LS31xNS</text>
<text x="138.9" y="133">PDIP (16)</text>
<text x="138.9" y="137.6">SO (16)</text>
<text x="167.1" y="133">19.30 mm × 6.35 mm</text>
<text x="167.1" y="137.6">10.30 mm × 5.30 mm</text>
<text x="113.2" y="143.1">(1) For all available packages, see the orderable addendum at</text>
<text x="118.5" y="146.3">the end of the data sheet.</text>
<text x="27.9" y="268.6">An IMPORTANT NOTICE at the end of this data sheet addresses availability, warranty, changes, use in safety-critical applications,</text>
<text x="27.9" y="271.8">intellectual property matters and other important disclaimers. PRODUCTION DATA.</text>
</g>
<g font-size="2.7">
<text x="82.1" y="7.7">Order</text>
<text x="82.1" y="10.7">Now</text>
</g>
<g font-size="2.6">
<text x="61.5" y="7.6">Product</text>
<text x="61.5" y="10.6">Folder</text>
<text x="99.6" y="7.8">Technical</text>
<text x="99.6" y="10.8">Documents</text>
<text x="125.3" y="7.6">Tools &amp;</text>
<text x="125.3" y="10.6">Software</text>
<text x="147.5" y="7.2">Support &amp;</text>
<text x="147.5" y="10.2">Community</text>
</g>
<g font-size="2.5">
<text x="133.3" y="26.3">SLLS114L –JANUARY 1979–REVISED OCTOBER 2018</text>
<text x="170.3" y="99">(1)</text>
</g>
<g font-size="2" fill="#231f20">
<text x="99.8" y="158.5">Input A</text>
<text x="47.5" y="167">V</text>
<text x="109" y="168.3">22 kΩ</text>
<text x="166.6" y="185.6">9 Ω</text>
<text x="46.9" y="187.2">9 Ω</text>
<text x="161.1" y="191.2">Output Z</text>
<text x="46.2" y="192.6">Output Y</text>
<text x="52.4" y="213.1">Common to All Four Drivers</text>
<text x="59.3" y="215.8">V</text>
<text x="66" y="220.5">V</text>
<text x="76.1" y="219.6">22 kΩ</text>
<text x="52.8" y="227.8">Enable G</text>
<text x="74.4" y="223.3">22 kΩ</text>
<text x="130.4" y="223.6">To Three Other Drivers</text>
<text x="52.8" y="234.2">Enable G</text>
<text x="56.8" y="242.6">GND</text>
<text x="46.6" y="251.2">All resistor values are nominal.</text>
</g>
<text font-size="1.7" fill="#231f20" x="131.1" y="250.8">Copyright © 2016, Texas Instruments Incorporated</text>
<text font-size="1.6" fill="#231f20" x="60.6" y="216.3">CC</text>
</svg>
